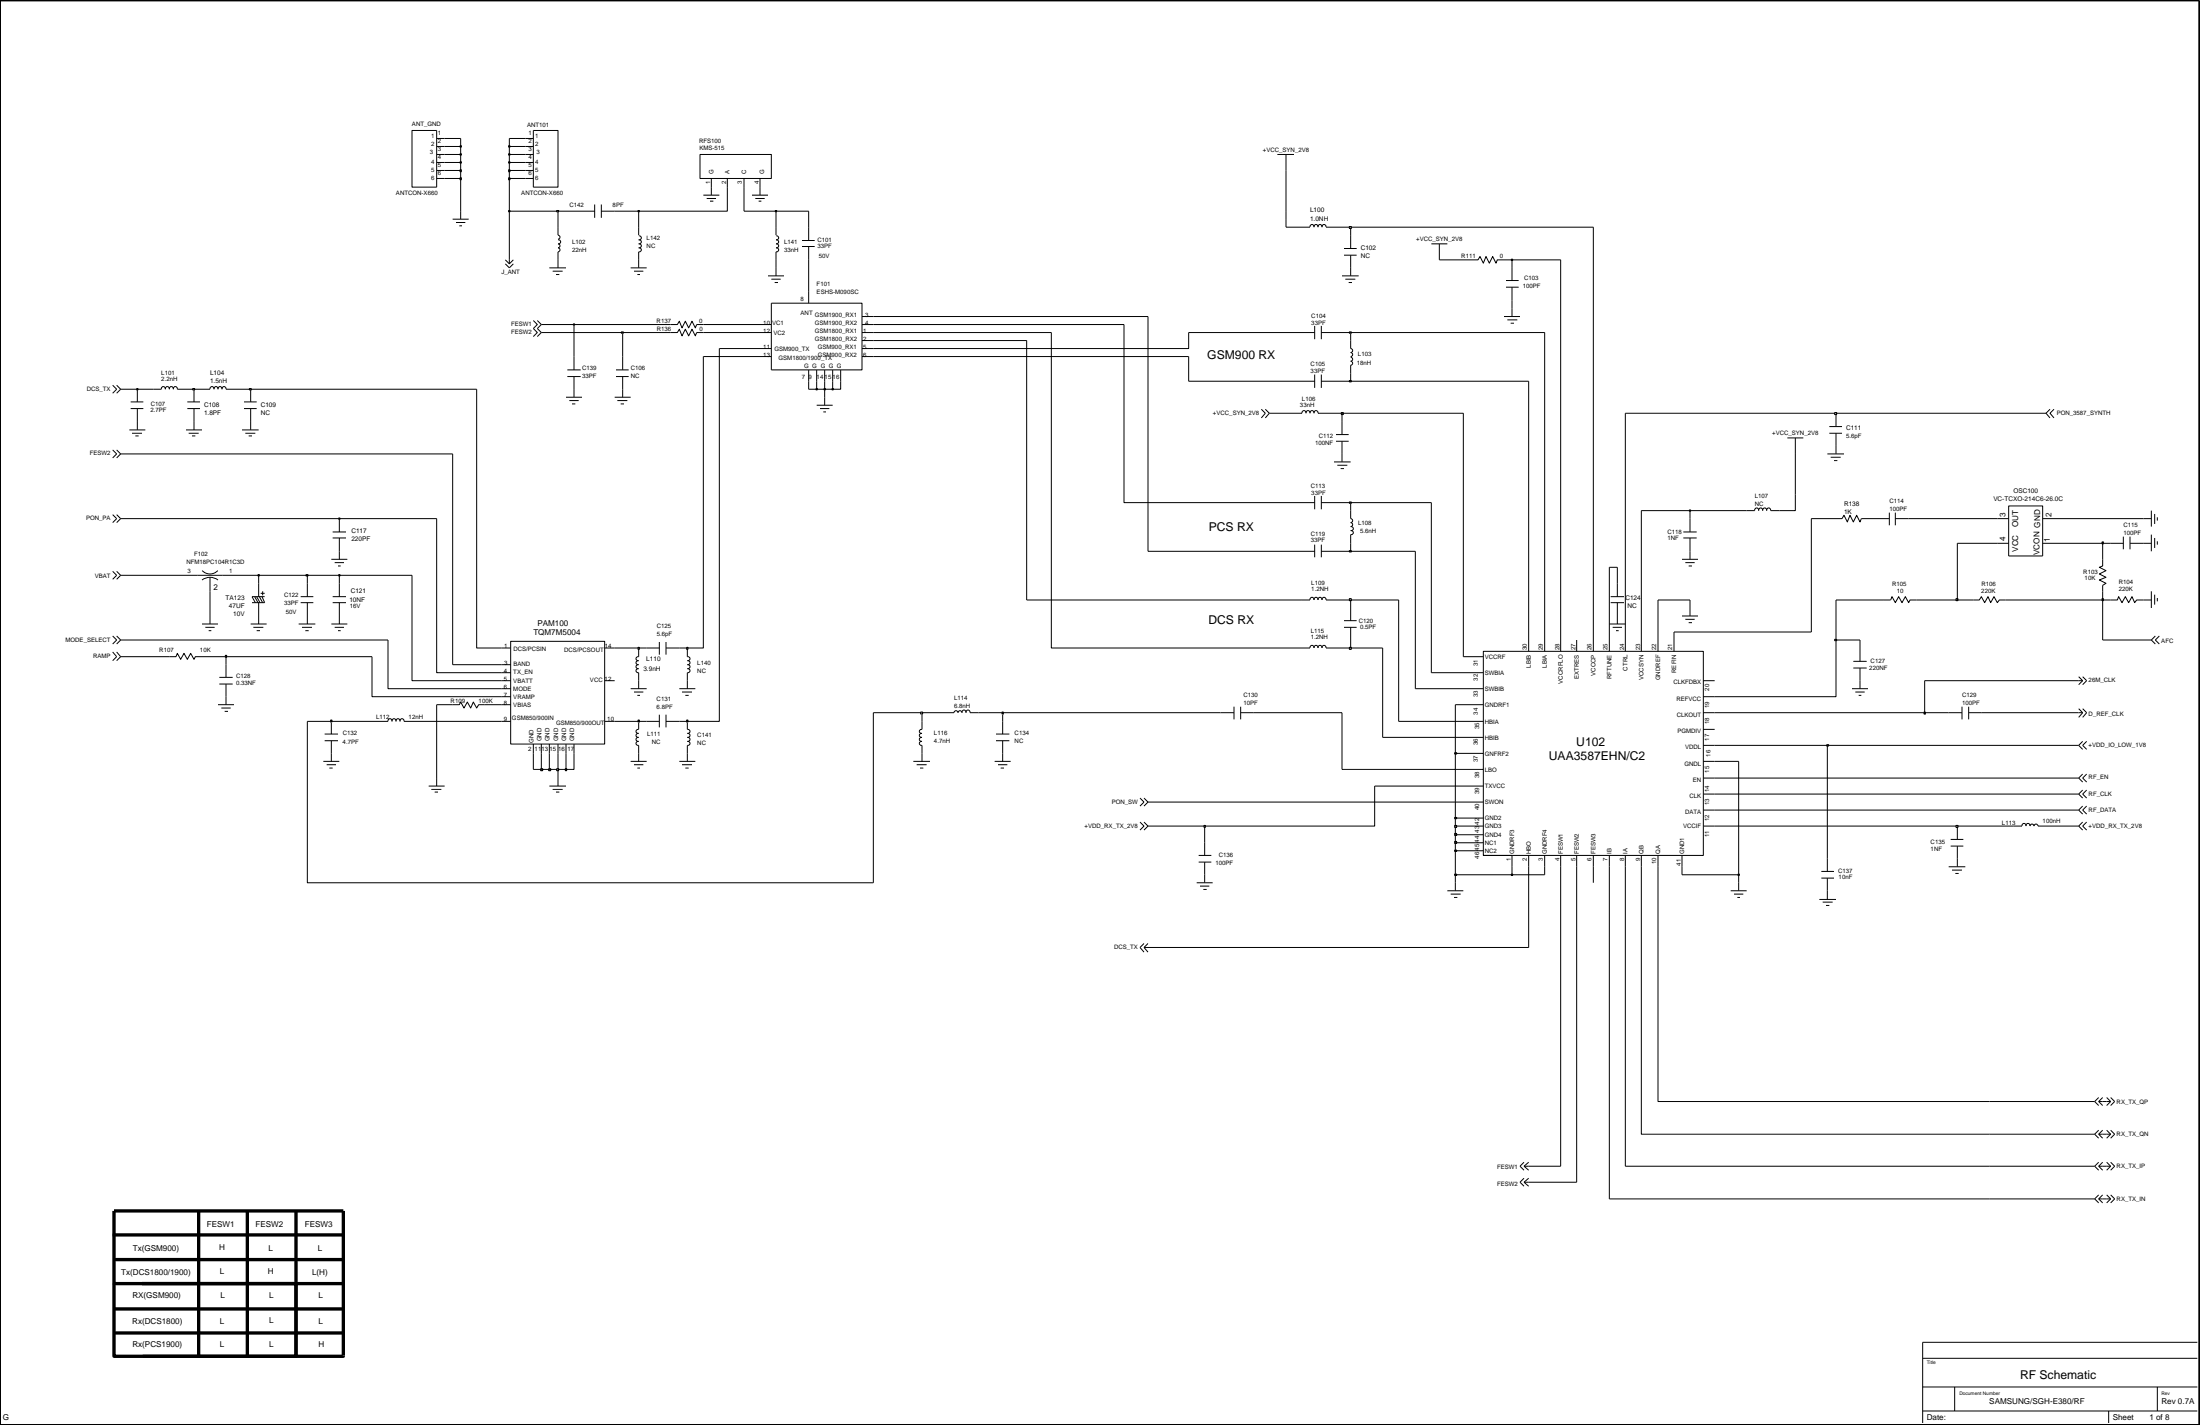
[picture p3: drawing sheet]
<svg xmlns="http://www.w3.org/2000/svg" width="279mm" height="181mm" viewBox="0 0 279 181" stroke-linecap="round" stroke-linejoin="round" font-family="sans-serif">
<g fill="none" stroke="#000" stroke-width=".13">
<path d="M52.3 16.6h3.2v7.2h-3.2zM55.5 19.6h1M55.5 17.6h1M55.5 18.6h1M66.7 19.6h1M66.7 17.6h1M66.7 18.6h1M67.7 16.6h3.2v7.2h-3.2zM88.9 19.6h9.1v3.1h-9.1zM162.2 19.6h2.1M163.3 19.6v2M55.5 20.6h1"/>
<path d="M55.5 21.6h1M55.5 22.7h1M57.5 27.8h2M57.9 28.2h1.2M58.3 28.7h.4M58.5 26.8v1M64.2 33l.5 .5 .5-.5M64.2 33.5l.5 .5 .5-.5M64.7 33v.5M66.7 20.6h1M66.7 21.6h1M66.7 22.7h1"/>
<path d="M69.8 34h2.1M70.2 34.4h1.3M70.6 34.9h.4M70.9 28.8v1.1h.1l.1 .2-.1 .2-.1 .1M70.9 30.5h.2l.1 .2-.1 .2-.2 .1h.1l.1 .2-.1 .2-.1 .1h.1l.1 .2-.1 .2-.1 .1v2M73.9 26.8h1.6M75.5 26v1.7M76.4 26.8h1.7M76.4 26v1.7M80.1 34h2M80.5 34.4h1.2M80.9 34.9h.4"/>
<path d="M81.1 28.8v1.1M81.1 29.9l.3 .1v.2v.2h-.3l.3 .1v.2v.2h-.3l.3 .1v.2v.2l-.3 .1h.3v.2v.2l-.3 .1v2M89.3 24.8h2.1M89.7 25.2h1.2M90.2 25.5h.4M90.3 22.7v2.1M92.4 22.7v1.1M94.5 22.7v1.1M95.5 24.8h2M95.9 25.2h1.2M96.4 25.5h.3M96.5 22.7v2.1"/>
<path d="M97.5 35h2.1M98 38.5h11.5v8.5h-11.5zM98 35.4h1.1M98.4 35.9h.4M98.6 28.8v1.1M98.6 34v1M98.6 29.9l.2 .1 .1 .2-.1 .2h-.2l.2 .1 .1 .2-.1 .2h-.2l.2 .1 .1 .2-.1 .2-.2 .1h.2l.1 .2-.1 .2-.2 .1v1M101.9 30.5h1.6M101.9 31.3h1.6M102.7 28.8v1.7M102.7 31.3v1.7M102.7 37.1v1.4"/>
<path d="M165.4 28.8h1v-.2l.2-.1 .2 .1 .1 .2 .1-.2 .1-.1 .2 .1 .1 .2 .1-.2 .1-.1 .2 .1 .1 .2 .1-.2 .1-.1 .2 .1 .1 .2h1M170.4 35h2.2M170.7 31.5h1.6M170.7 32.4h1.6M170.9 35.4h1.2M171.3 35.9h.4M171.5 29.9v1.6M171.5 32.4v2.6M181.8 31h2M182.8 31v2M186.9 33h.8l.3-.4 .4 .8 .3-.8 .4 .8 .5-.8 .4 .8 .2-.4h.8M191.3 36.5h1.6"/>
<path d="M191.3 35.6h1.6M192 34v1.6M192 36.5v1.7M192 39.2v1M14.3 48.9l.5 .5-.5 .5M14.3 57.1l.5 .5-.5 .5M14.8 48.9l.5 .5-.5 .5M14.8 57.1l.5 .5-.5 .5M16.4 54.6h2.1M16.6 51.9h1.6M16.6 51h1.6M16.8 55h1.2"/>
<path d="M17.2 55.3h.4M17.4 49.4v1.6M17.4 51.9v2.7M19.5 49.4h1M20.5 49.4l.1-.3h.1h.2l.1 .3M21 49.4l.1-.3h.2h.1l.1 .3M21.5 49.4l.1-.3h.2h.1l.1 .3M22 49.4l.1-.3h.2h.1l.1 .3h1.1M23.6 54.6h2.1M23.8 51.9h1.6M23.8 51h1.6M24 55h1.2"/>
<path d="M24.4 55.3h.4M24.6 49.4v1.6M24.6 51.9v2.7M25.7 49.4h1v-.3h.2h.2l.1 .3 .1-.3h.1h.2l.1 .3 .1-.3h.1h.2l.1 .3 .1-.3h.1h.2l.1 .3h1M30.7 54.6h2.2M31 51.9h1.6M31 51h1.6M31.2 55h1.2M31.6 55.3h.4M31.8 49.4v1.6M31.8 51.9v2.7M67.7 40.7l.5 .5-.5 .5 .5 .5-.5 .5"/>
<path d="M68.2 40.7l.5 .5-.5 .5 .5 .5-.5 .5M71.9 50.4h2M72.1 47.8h1.6M72.1 47h1.6M72.3 50.9h1.2M72.6 51.3h.5M72.9 45.3v1.7M72.9 47.8v2.6M78.1 50.4h2M78.2 47.8h1.6M78.2 47h1.6M78.4 50.9h1.3"/>
<path d="M78.8 51.3h.4M79.1 45.3v1.7M79.1 47.8v2.6M85.2 41.2h.8l.3-.4 .3 .8 .4-.8 .5 .8 .4-.8 .4 .8 .2-.4h.8M85.2 42.2h.8l.3-.4 .3 .8 .4-.8 .5 .8 .4-.8 .4 .8 .2-.4h.8M96.5 41.2h1.5M96.5 42.2h1.5M96.5 45.3h1.5M96.5 44.2h1.5M102.7 47v1.4M103.7 51.4h2M103.7 47v1.4"/>
<path d="M104.1 51.9h1.2M104.6 52.3h.3M104.7 47v1.4M104.7 50.4v1M105.7 47v1.4M106.8 47v1.4M109.5 41.2h1.4M109.5 42.2h1.4M109.5 45.3h1.4M109.5 44.2h1.4M109.5 43.2h1.4M109.5 40.2h1.4"/>
<path d="M160.2 52l.5 .5-.5 .6M160.7 52l.5 .5-.5 .6M164.3 52.5h1.1v-.3l.2-.1 .2 .1v.3l.1-.3 .2-.1 .2 .1 .1 .3v-.3l.2-.1 .2 .1 .1 .3 .1-.3 .1-.1 .2 .1 .1 .3h1M165.4 42.2h1.6M165.4 48.4h1.6M167 41.4v1.7M167 47.6v1.6M167.8 41.4v1.7M167.8 47.6v1.6M167.8 42.2h1.6M167.8 48.4h1.6M169.4 58.6h2.1"/>
<path d="M169.7 56h1.6M169.7 55.2h1.6M169.8 59.1h1.3M170.3 59.5h.4M170.4 53.6v1.6M170.4 56v2.6M171.5 43.2v1l.2 .1 .1 .2-.1 .2-.2 .1h.2l.1 .2-.1 .2-.2 .1M171.5 45.3l.2 .1 .1 .2-.1 .2-.2 .1h.2l.1 .2-.1 .2-.2 .1v1M191 40.2h2M191.4 40.6h1.3M191.9 41h.4M227 55.6h2"/>
<path d="M228 55.6v2M232.1 57.6h2.1M232.3 55h1.6M232.3 54.2h1.6M232.5 58h1.3M232.9 58.5h.4M233.2 52.5v1.7M233.2 55v2.6M260.3 52l-.5 .5 .5 .6M260.9 52l-.6 .5 .6 .6M14.3 65.3l.5 .5-.5 .5M14.3 72.5l.5 .5-.5 .5"/>
<path d="M14.8 65.3l.5 .5-.5 .5M14.8 72.5l.5 .5-.5 .5M23.6 73h6.1M25.7 73.6a1.69 1.69 0 0 1 2 0M25.7 79.2h2M25.7 72.4a1.35 1.35 0 0 0 2 0M26.1 79.6h1.2M26.7 73.3v1.8M26.7 78.2v1M31.8 79.2h2.1M32.2 79.6h1.2M32.3 75.7l.5 .8"/>
<path d="M32.6 75.7l.4 .8M32.9 74.1v1.6M32.9 76.5v2.7M32.9 75.7l.5 .8M33.1 75.3h.5M33.3 75.7l.3 .8h-1.6M33.4 75.1v.5M33.6 75.7h-1.6l.4 .8M37.9 79.2h2.1M38.2 76.5h1.6M38.2 75.7h1.6M38.4 79.6h1.2"/>
<path d="M39 74.1v1.6M39 76.5v2.7M42.1 79.2h2M42.1 71h2M42.2 68.3h1.7M42.2 67.5h1.7M42.2 76.5h1.7M42.2 75.7h1.7M42.5 79.6h1.2M42.5 71.4h1.2M42.9 71.8h.4M43.1 65.8v1.7"/>
<path d="M43.1 68.3v2.7M43.1 74.1v1.6M43.1 76.5v2.7M165.4 76.2h1v-.3l.2-.1 .2 .1 .1 .3 .1-.3 .1-.1 .2 .1 .1 .3 .1-.3 .1-.1 .2 .1 .1 .3 .1-.3 .1-.1 .2 .1 .1 .3h1M165.4 70h1.6M165.4 63.8h1.6M167 63v1.7M167 69.1v1.6M167.8 70h1.6M167.8 63v1.7M167.8 69.1v1.6M167.8 63.8h1.6"/>
<path d="M170.7 78.8h1.6M170.7 79.6h1.6M171.5 64.8v1l.2 .1 .1 .2-.1 .2h-.2l.2 .1 .1 .2-.1 .2-.2 .1h.3l.1 .2-.1 .2h-.3M171.5 67.9v1.1M171.5 77.2v1.6M171.5 79.6v1.6M171.5 67.4h.3l.1 .2-.1 .2-.3 .1M204.4 79.2h2M204.6 76.5h1.6M204.6 75.7h1.6M204.8 79.6h1.2M205.4 74.1v1.6"/>
<path d="M205.4 76.5v2.7M213.6 78.2h2M213.6 71h2M213.8 68.3h1.7M213.8 67.5h1.7M214 78.6h1.2M214 71.4h1.2M214.5 79h.4M214.5 71.8h.4M214.6 65.8v1.7M214.6 68.3v2.7M214.6 77.2v1"/>
<path d="M221.8 64.8h1M222.9 64.8v-.2l.2-.1 .2 .1v.2M223.4 64.8v-.2l.2-.1 .2 .1v.2M223.9 64.8v-.2l.2-.1 .2 .1 .1 .2M224.4 64.8v-.2l.2-.1 .2 .1 .1 .2M224.9 64.8h1.1M233.2 65.8h.7l.3-.4 .4 .9 .3-.9 .5 .9 .4-.9 .4 .9 .2-.5h.8M238.3 65.8h1.6M239.3 76.2h.8l.2-.5 .4 .8 .4-.8 .5 .8 .4-.8 .4 .8 .2-.3h.8M239.9 65.1v1.6M240.7 65.8h1.7M240.7 65.1v1.6"/>
<path d="M250.6 76.2h.8l.2-.5 .5 .8 .4-.8 .3 .8 .4-.8 .5 .8 .2-.3h.8M253.7 65.8h1.4M253.7 69h1.4M255.1 64.2h4.3v6.4h-4.3zM259.4 65.8h1.5M259.4 69h1.5M267 71v.8l-.4 .2 .9 .4-.9 .5 .9 .4-.9 .3 .9 .5-.5 .2v.8M268.1 76.2h.8l.2-.5 .4 .8 .4-.8 .4 .8 .5-.8 .3 .8 .3-.3h1.8M268.1 69h1.6M269.7 68.1v1.6M270.5 69h2.7M270.5 68.1v1.6"/>
<path d="M272.2 65.8h1M273.2 64.8v2.1M273.2 67.9v2.1M273.2 75.1v2.1M273.6 65.2v1.3M273.6 68.3v1.3M273.6 75.5v1.3M274 65.7v.4M274 68.7v.4M274 75.9v.4M14.3 82.8l.5 .6-.5 .5M14.3 80.7l.5 .5-.5 .6"/>
<path d="M14.8 82.8l.5 .6-.5 .5M14.8 80.7l.5 .5-.5 .6M21.5 83.4h.9l.1-.5 .4 .8 .5-.8 .4 .8 .4-.8 .4 .8 .2-.3h.9M26.5 80.1h.3M27.7 89.5h2M27.9 86.8h1.6M27.9 86h1.6M28.1 89.9h1.2M28.5 90.3h.5M28.7 84.4v1.6M28.7 86.8v2.7M32.6 80.1h.4"/>
<path d="M38.8 80.1h.4M41.1 96.7h2M41.2 94h1.7M41.2 93.2h1.7M41.5 97.1h1.2M41.8 97.5h.4M42.1 91.6v1.6M42.1 94v2.7M42.9 80.1h.4M48.3 91.6h1l.1-.3 .1-.1 .2 .1 .1 .3 .1-.3 .1-.1 .2 .1 .1 .3 .1-.3 .1-.1 .2 .1 .1 .3 .1-.3 .2-.1 .1 .1 .1 .3h1M54.4 99.8h2.1M55.5 98.8v1"/>
<path d="M57.5 89.5h.8l.2-.4 .4 .8 .5-.8 .4 .8 .3-.8 .4 .8 .3-.4h.8M63.7 87.4h1.2M63.7 91.6h1.2M63.7 88.4h1.2M63.7 84.4h1.2M63.7 86.4h1.2M63.7 82.3h1.2M63.7 85.4h1.2M63.7 89.5h1.2M64.9 81.4h11.9v13.1h-11.9zM67.7 94.5v1.1M68.7 94.5v1.1"/>
<path d="M69.8 94.5v1.1M69.8 99.8h2.1M70.9 94.5v1.1M70.9 98.8v1M71.9 94.5v1.1M72.9 94.5v1.1M76.8 91.6h1.3M76.8 86.4h1.3M76.8 82.3h1.3M80.1 96.7h2M80.1 87.4h2M80.5 97.1h1.2"/>
<path d="M80.5 87.9h1.2M80.9 97.5h.4M80.9 88.3h.4M81.1 84.9l-.3 .1v.1v.2l.3 .1M81.1 83.9h-.3v.2v.2l.3 .1M81.1 84.4l-.3 .1v.1v.2l.3 .1M81.1 83.4h-.3v.2v.2l.3 .1M81.1 94.1l-.3 .1v.2v.2h.3M81.1 93.1l-.3 .1v.2v.1l.3 .1M81.1 93.6l-.3 .1v.2v.1l.3 .1M81.1 92.6l-.3 .1v.1v.2l.3 .1M81.1 82.3v1.1"/>
<path d="M81.1 85.4v2M81.1 91.6v1M81.1 94.6v2.1M82.1 91.6h1.6M82.1 82.3h1.6M83.7 81.5v1.6M83.7 90.7v1.6M84.6 91.6h1.7M84.6 82.3h1.7M84.6 81.5v1.6M84.6 90.7v1.6M86.3 96.7h2"/>
<path d="M86.3 87.4h2M86.6 97.1h1.3M86.6 87.9h1.3M87 97.5h.5M87 88.3h.5M87.3 82.3v1.1M87.3 85.4v2M87.3 91.6v1M87.3 94.6v2.1M87.3 92.6l.3 .1v.1v.2l-.3 .1M87.3 93.6l.3 .1v.2v.1l-.3 .1M87.3 93.1l.3 .1v.2v.1l-.3 .1"/>
<path d="M87.3 94.1l.3 .1v.2v.2h-.3M87.3 83.4h.3v.2v.2l-.3 .1M87.3 84.4l.3 .1v.1v.2l-.3 .1M87.3 83.9h.3v.2v.2l-.3 .1M87.3 84.9l.3 .1v.1v.2l-.3 .1M110.9 90.5v21.6h-71.9v-20.5M116 96.7h2.1M116.4 97.1h1.3M116.8 97.5h.5M117.1 94.1l-.3 .1v.2v.2h.3v2.1M117.1 93.1l-.3 .1v.2v.1l.3 .1M117.1 93.6l-.3 .1v.2v.1l.3 .1"/>
<path d="M117.1 92.6l-.3 .1v.1v.2l.3 .1M117.1 91.6v1M120.1 90.5h1.1v-.2l.2-.1 .2 .1 .1 .2v-.2l.2-.1 .2 .1 .1 .2M122.2 90.5v-.3l.2-.1 .2 .1 .1 .3 .1-.3 .1-.1 .2 .1 .1 .3M123.2 90.5h1.1M126.3 96.7h2.1M126.5 94h1.7M126.5 93.2h1.7M126.7 97.1h1.2M127.1 97.5h.4M127.3 91.6v1.6M127.3 94v2.7"/>
<path d="M155 90.5h1.7M156.7 89.7v1.6M157.6 90.5h1.6M157.6 89.7v1.6M165.4 82.3h1v-.3l.2-.1 .2 .1 .1 .3 .1-.3 .1-.1 .2 .1 .1 .3 .1-.3 .1-.1 .2 .1 .1 .3 .1-.3 .1-.1 .2 .1 .1 .3h1M186.9 87.4h1.5M186.9 91.6h1.5M186.9 85.4h1.5M186.9 89.5h1.5M186.9 99.8h1.5M186.9 95.6h1.5M186.9 93.6h1.5"/>
<path d="M186.9 83.4h1.5M186.9 97.7h1.5M194.1 81.2v1.5M196.2 81.2v1.5M198.2 81.2v1.5M200.2 81.2v1.5M202.4 81.2v1.5M204.4 81.2v1.5M205.2 80.1h.4M206.4 81.2v1.5M208.4 81.2v1.5M210.6 81.2v1.5"/>
<path d="M212.6 81.2v1.5M216.3 96.7h1.5M216.3 90.5h1.5M216.3 88.4h1.5M216.3 86.4h1.5M216.3 94.6h1.5M216.3 92.6h1.5M216.3 98.8h1.5M235.2 87.4h2M235.4 84h1.7M235.4 84.8h1.7M235.6 87.9h1.2"/>
<path d="M236.1 88.3h.3M236.2 82.3v1.7M236.2 84.8v2.6M247.5 90.5h1.7M249.2 89.7v1.6M250 90.5h1.6M250 89.7v1.6M264 90.5h.5M264 86.4h.5M264 90l.5 .5M264 85.9l.5 .5M264.5 94.1l-.5 .5 .5 .5"/>
<path d="M264.5 98.3l-.5 .5 .5 .5M264.5 90l.5 .5-.5 .6M264.5 90.5l-.5 .6M264.5 85.9l.5 .5-.5 .5M264.5 86.4l-.5 .5M265 94.1l-.5 .5 .5 .5M265 98.3l-.5 .5 .5 .5M273.7 80.7l-.5 .5 .5 .6M274.2 80.7l-.5 .5 .5 .6M54.8 100.2h1.2M55.2 100.6h.4M70.2 100.2h1.3"/>
<path d="M70.6 100.6h.4M144.8 104.4l.5 .5-.5 .5M144.8 101.3l.5 .5-.5 .5M145.3 104.4l.5 .5-.5 .5M145.3 119.8l-.5 .5 .5 .6M145.3 101.3l.5 .5-.5 .5M145.8 119.8l-.5 .5M152 112.1h2M152.2 109.4h1.6M152.2 108.6h1.6M152.4 112.5h1.2M152.8 112.9h.4"/>
<path d="M153 107v1.6M153 109.4v2.7M183.8 113.1h2M184.2 113.5h1.3M184.7 113.9h.4M184.8 111.1v2M186.9 104.9h1.5M186.9 101.8h1.5M186.9 103.9h1.5M186.9 106h1.5M186.9 107h1.5M186.9 108h1.5"/>
<path d="M188.4 108.6h27.9v-25.9h-27.9v25.9h3.6v1.4M194.1 108.6v11.7h-48.8M196.2 108.6v1.4M198.2 108.6v39.4h-4.7M200.2 108.6v41.5h-6.7M202.4 108.6v3.5M204.4 108.6v43.6h61.6M206.4 108.6v39.4h59.6M208.4 108.6v35.4h57.6M210.6 108.6v31.2h55.4M213.6 108.6v1.4M216.3 104.9h1.5"/>
<path d="M216.3 102.8h1.5M216.3 100.8h1.5M219.8 113.1h2M220.2 113.5h1.2M220.6 113.9h.4M220.8 111.1v2M231.1 114.2h2.1M231.3 111.5h1.6M231.3 110.6h1.6M231.5 114.5h1.2M231.9 114.9h.4M232.1 109v1.6"/>
<path d="M232.1 111.5v2.7M247.5 110h2.1M247.7 107.4h1.6M247.7 106.6h1.6M247.9 110.5h1.3M248.3 110.9h.5M248.6 104.9v1.7M248.6 107.4v2.6M255.7 104.9h1.1l.1-.3 .1-.1 .2 .1 .1 .3 .1-.3 .2-.1 .1 .1 .1 .3 .1-.2 .2-.1 .1 .1 .1 .2 .1-.2 .2-.1 .2 .1v.2h1M264.5 102.3l-.5 .5 .5 .5M264.5 100.3l-.5 .5 .5 .5M264.5 104.4l-.5 .5 .5 .5"/>
<path d="M265 102.3l-.5 .5 .5 .5M265 100.3l-.5 .5 .5 .5M265 104.4l-.5 .5 .5 .5M145.3 120.3l.5 .6M266 139.8l.5 .5M266.5 139.8h1.6M266.5 139.8l.5 .5M266.5 139.3l-.5 .5M267 139.3l-.5 .5M267.5 139.3l.6 .5M268.1 139.3l.5 .5-.5 .5M268.1 139.8l-.6 .5"/>
<path d="M193.5 147.5l-.5 .5 .5 .6M193.5 148l.6 .6M193.5 149.6l-.5 .5 .5 .5M193.5 150.1l.6 .5M194.1 147.5l-.6 .5M194.1 149.6l-.6 .5M266 148l.5 .6M266 144l.5 .5M266 152.2l.5 .5M266.5 148h1.6M266.5 148l.5 .6M266.5 147.5l-.5 .5"/>
<path d="M266.5 144h1.6M266.5 144l.5 .5M266.5 143.5l-.5 .5M266.5 152.2h1.6M266.5 152.2l.5 .5M266.5 151.7l-.5 .5M267 147.5l-.5 .5M267 143.5l-.5 .5M267 151.7l-.5 .5M267.5 147.5l.6 .5M267.5 143.5l.6 .5M267.5 151.7l.6 .5"/>
<path d="M268.1 147.5l.5 .5-.5 .6M268.1 148l-.6 .6M268.1 143.5l.5 .5-.5 .5M268.1 144l-.6 .5M268.1 151.7l.5 .5-.5 .5M268.1 152.2l-.6 .5"/>
</g>
<path d="M184.7 111h.3v.1h-.3z" fill-rule="evenodd" fill="#c3c3c3"/>
<path d="M184.7 111h.3v.1h-.3zM184.8 108v3.1h7.2" fill="none" stroke="#000" stroke-width=".13"/>
<path d="M191.9 111h.2v.1h-.2z" fill-rule="evenodd" fill="#c3c3c3"/>
<path d="M191.9 111h.2v.1h-.2zM192 110v1.1h4.2v-1.1M213.6 110v1.1h7.2" fill="none" stroke="#000" stroke-width=".13"/>
<path d="M220.7 111h.2v.1h-.2z" fill-rule="evenodd" fill="#c3c3c3"/>
<path d="M220.8 96.7v14.4M232.1 94.6v14.4M220.7 111h.2v.1h-.2z" fill="none" stroke="#000" stroke-width=".13"/>
<path d="M184.7 107.9h.3v.2h-.3z" fill="#c3c3c3"/>
<path d="M153 104.9v2.1M184.7 107.9h.3v.2h-.3zM184.8 107v1h2.1" fill="none" stroke="#000" stroke-width=".13"/>
<path d="M184.7 106.8h.3v.3h-.3z" fill-rule="evenodd" fill="#c3c3c3"/>
<path d="M184.7 106.8h.3v.3h-.3zM184.8 106v1h2.1" fill="none" stroke="#000" stroke-width=".13"/>
<path d="M184.7 105.8h.3v.3h-.3z" fill-rule="evenodd" fill="#c3c3c3"/>
<path d="M145.8 104.9h7.2M184.7 105.8h.3v.3h-.3zM184.8 104.9v1.1h2.1" fill="none" stroke="#000" stroke-width=".13"/>
<path d="M152.9 104.8h.2v.2h-.2z" fill="#c3c3c3"/>
<path d="M174.6 99.8v5.1h-21.6M152.9 104.8h.2v.2h-.2z" fill="none" stroke="#000" stroke-width=".13"/>
<path d="M184.7 104.8h.3v.2h-.3z" fill-rule="evenodd" fill="#c3c3c3"/>
<path d="M184.7 104.8h.3v.2h-.3zM184.8 103.9v1h2.1M217.8 104.9h30.8" fill="none" stroke="#000" stroke-width=".13"/>
<path d="M248.4 104.8h.3v.2h-.3z" fill="#c3c3c3"/>
<path d="M248.4 104.8h.3v.2h-.3zM248.6 104.9h7.1M259.8 104.9h4.2" fill="none" stroke="#000" stroke-width=".13"/>
<path d="M184.7 103.8h.3v.1h-.3z" fill-rule="evenodd" fill="#c3c3c3"/>
<path d="M55.5 89.5v9.3M67.7 95.6v2.1h1M70.9 97.7v1.1M174.6 99.8h12.3M184.8 95.6v8.3h2.1M217.8 98.8h46.2M145.8 101.8h41.1M184.7 103.8h.3v.1h-.3zM217.8 102.8h46.2M217.8 100.8h46.2" fill="none" stroke="#000" stroke-width=".13"/>
<path d="M68.7 97.6h.2v.2h-.2z" fill-rule="evenodd" fill="#c3c3c3"/>
<path d="M68.7 97.6h.2v.2h-.2zM68.7 95.6v2.1h1.1" fill="none" stroke="#000" stroke-width=".13"/>
<path d="M69.7 97.6h.2v.2h-.2z" fill-rule="evenodd" fill="#c3c3c3"/>
<path d="M69.7 97.6h.2v.2h-.2zM69.8 95.6v2.1h1.1" fill="none" stroke="#000" stroke-width=".13"/>
<path d="M70.7 97.6h.3v.2h-.3z" fill-rule="evenodd" fill="#c3c3c3"/>
<path d="M70.7 97.6h.3v.2h-.3zM70.9 95.6v2.1h1" fill="none" stroke="#000" stroke-width=".13"/>
<path d="M71.8 97.6h.2v.2h-.2z" fill-rule="evenodd" fill="#c3c3c3"/>
<path d="M71.8 97.6h.2v.2h-.2zM71.9 95.6v2.1h1v-2.1M170.4 90.5v7.2h16.5M217.8 96.7h3" fill="none" stroke="#000" stroke-width=".13"/>
<path d="M184.7 95.6h.3v.1h-.3z" fill-rule="evenodd" fill="#c3c3c3"/>
<path d="M184.7 95.6h.3v.1h-.3zM184.8 89.5v6.1h2.1M217.8 94.6h14.3" fill="none" stroke="#000" stroke-width=".13"/>
<path d="M232 94.5h.2v.2h-.2z" fill-rule="evenodd" fill="#c3c3c3"/>
<path d="M39 91.6h3.1M175.6 82.3v11.3h11.3M232 94.5h.2v.2h-.2zM232.1 94.6h31.9" fill="none" stroke="#000" stroke-width=".13"/>
<path d="M42 91.4h.2v.3h-.2z" fill="#c3c3c3"/>
<path d="M42 91.4h.2v.3h-.2zM42.1 91.6h6.2M52.3 91.6h11.4M78.1 91.6h3" fill="none" stroke="#000" stroke-width=".13"/>
<path d="M81 91.4h.2v.3h-.2z" fill="#c3c3c3"/>
<path d="M81 91.4h.2v.3h-.2zM81.1 91.6h1M86.3 91.6h1" fill="none" stroke="#000" stroke-width=".13"/>
<path d="M87.2 91.4h.2v.3h-.2z" fill="#c3c3c3"/>
<path d="M91.4 44.2v47.4h-4.1M177.6 76.2v15.4h9.3M87.2 91.4h.2v.3h-.2zM110.9 90.5h6.2v1.1M127.3 90.5v1.1" fill="none" stroke="#000" stroke-width=".13"/>
<path d="M116.9 90.4h.3v.2h-.3z" fill="#c3c3c3"/>
<path d="M116.9 90.4h.3v.2h-.3zM117.1 90.5h3M124.3 90.5h3" fill="none" stroke="#000" stroke-width=".13"/>
<path d="M127.3 90.4h.1v.2h-.1z" fill="#c3c3c3"/>
<path d="M127.3 90.4h.1v.2h-.1zM127.3 90.5h27.7M159.2 90.5h11.2M217.8 90.5h26.6" fill="none" stroke="#000" stroke-width=".13"/>
<path d="M244.3 90.4h.2v.2h-.2z" fill="#c3c3c3"/>
<g fill="none" stroke="#000" stroke-width=".13">
<path d="M57.5 57.6v26.8h6.2M52.3 73v13.4h11.4M55.5 65.8v19.6h8.2M179.7 70v17.4h7.2M181.8 63.8v21.6h5.1M15.3 83.4h6.2M25.7 83.4h3v1M47.2 83.4v5h16.5M49.3 81.2v6.2h14.4M55.5 89.5h2M61.6 89.5h2.1M184.8 89.5h2.1"/>
<path d="M233.2 81.2v7.2h-15.4M244.3 90.4h.2v.2h-.2zM251.6 90.5h12.4M264 86.4h-19.6v4.1h3.1"/>
</g>
<path d="M28.6 83.2h.2v.2h-.2z" fill="#c3c3c3"/>
<path d="M60.5 49.4v32.9h3.2M185.8 52.5v30.9h1.1M28.6 83.2h.2v.2h-.2zM28.7 83.4h18.5M78.1 82.3h3" fill="none" stroke="#000" stroke-width=".13"/>
<path d="M81 82.2h.2v.2h-.2z" fill-rule="evenodd" fill="#c3c3c3"/>
<path d="M81 82.2h.2v.2h-.2zM81.1 82.3h1M86.3 82.3h1" fill="none" stroke="#000" stroke-width=".13"/>
<path d="M87.2 82.2h.2v.2h-.2z" fill-rule="evenodd" fill="#c3c3c3"/>
<path d="M89.3 45.3v37h-2M133.5 42.2v40.1h31.9M87.2 82.2h.2v.2h-.2zM169.4 82.3h2.1" fill="none" stroke="#000" stroke-width=".13"/>
<path d="M171.4 82.2h.2v.2h-.2z" fill="#c3c3c3"/>
<g fill="none" stroke="#000" stroke-width=".13">
<path d="M198.2 33v48.2M202.4 28.8v52.4M194.1 48.4v32.8M196.2 42.2v39M206.4 52.5v28.7M204.4 72v9.2M208.4 64.8v16.4M210.6 76.2v5M15.3 81.2h34M171.4 82.2h.2v.2h-.2zM171.5 81.2v1.1h4.1M212.6 80.2v1"/>
<path d="M236.2 81.2v1.1"/>
</g>
<path d="M233 81.2h.3v.1h-.3z" fill="#c3c3c3"/>
<path d="M130.4 43.2v33h35M26.7 75.1v3.1M169.4 76.2h2.1v1M214.6 76.2v1M230 65.8v14.4h-17.4M233.2 76.2v5h3M267 76.2v5h6.2M233 81.2h.3v.1h-.3z" fill="none" stroke="#000" stroke-width=".13"/>
<path d="M171.4 76h.2v.3h-.2z" fill="#c3c3c3"/>
<path d="M171.4 76h.2v.3h-.2zM171.5 76.2h6.1M210.6 76.2h4M233.2 76.2h6.1M243.4 76.2h5.2" fill="none" stroke="#000" stroke-width=".13"/>
<path d="M248.4 76h.3v.3h-.3z" fill="#c3c3c3"/>
<path d="M248.4 76h.3v.3h-.3zM248.6 69v7.2h2M254.7 76.2h12.3" fill="none" stroke="#000" stroke-width=".13"/>
<path d="M267 76h.1v.3h-.1z" fill="#c3c3c3"/>
<path d="M15.3 73h8.3M29.7 73h3.2v1.1M39 73v1.1M43.1 73v1.1M205.4 72v2.1M267 76h.1v.3h-.1zM267 75.1v1.1h1.1" fill="none" stroke="#000" stroke-width=".13"/>
<path d="M32.8 73h.1v.1h-.1z" fill-rule="evenodd" fill="#c3c3c3"/>
<path d="M32.8 73h.1v.1h-.1zM32.9 73h6.1" fill="none" stroke="#000" stroke-width=".13"/>
<path d="M38.9 73h.2v.1h-.2z" fill-rule="evenodd" fill="#c3c3c3"/>
<path d="M38.9 73h.2v.1h-.2zM39 73h4.1" fill="none" stroke="#000" stroke-width=".13"/>
<path d="M43 73h.2v.1h-.2z" fill-rule="evenodd" fill="#c3c3c3"/>
<path d="M145.8 40.2v29.8h19.6M43 73h.2v.1h-.2zM43.1 73h9.2M169.4 70h2.1M204.4 72h1M267 69v2" fill="none" stroke="#000" stroke-width=".13"/>
<path d="M171.4 69.9h.2v.2h-.2z" fill="#c3c3c3"/>
<path d="M171.4 69.9h.2v.2h-.2zM171.5 69v1h8.2M248.6 69h5.1M260.9 69h6.1" fill="none" stroke="#000" stroke-width=".13"/>
<path d="M267 68.8h.1v.3h-.1z" fill="#c3c3c3"/>
<path d="M15.3 65.8h27.8M267 68.8h.1v.3h-.1zM267 69h1.1" fill="none" stroke="#000" stroke-width=".13"/>
<path d="M43 65.8h.2v.1h-.2z" fill-rule="evenodd" fill="#c3c3c3"/>
<path d="M43 65.8h.2v.1h-.2zM43.1 65.8h12.4M171.5 63.8v1M208.4 64.8h6.2v1M230 65.8h3.2M237.2 65.8h1.1M242.4 65.8h11.3M260.9 65.8h11.3" fill="none" stroke="#000" stroke-width=".13"/>
<path d="M214.5 64.7h.2v.2h-.2z" fill="#c3c3c3"/>
<path d="M142.7 41.2v22.6h22.7M169.4 63.8h2.1M214.5 64.7h.2v.2h-.2zM214.6 64.8h7.2M228 62.8v2h-2" fill="none" stroke="#000" stroke-width=".13"/>
<path d="M171.4 63.7h.2v.2h-.2z" fill="#c3c3c3"/>
<path d="M15.3 57.6h42.2M161.2 52.5h3.1M168.4 52.5h2v1.1M228 57.6v5.2M171.4 63.7h.2v.2h-.2zM171.5 63.8h10.3" fill="none" stroke="#000" stroke-width=".13"/>
<path d="M170.3 52.4h.3v.2h-.3z" fill-rule="evenodd" fill="#c3c3c3"/>
<path d="M170.3 52.4h.3v.2h-.3zM170.4 52.5h15.4M206.4 52.5h26.8" fill="none" stroke="#000" stroke-width=".13"/>
<path d="M233 52.4h.3v.2h-.3z" fill-rule="evenodd" fill="#c3c3c3"/>
<path d="M15.3 49.4h2.1M104.7 49.4v1M233 52.4h.3v.2h-.3zM233.2 52.5h26.6" fill="none" stroke="#000" stroke-width=".13"/>
<path d="M17.4 49.3h.1v.2h-.1z" fill="#c3c3c3"/>
<path d="M17.4 49.3h.1v.2h-.1zM17.4 49.4h2.1M23.6 49.4h1" fill="none" stroke="#000" stroke-width=".13"/>
<path d="M24.5 49.3h.2v.2h-.2z" fill="#c3c3c3"/>
<path d="M24.5 49.3h.2v.2h-.2zM24.6 49.4h1.1M29.7 49.4h2.1" fill="none" stroke="#000" stroke-width=".13"/>
<path d="M31.7 49.3h.2v.2h-.2z" fill="#c3c3c3"/>
<path d="M31.7 49.3h.2v.2h-.2zM31.8 49.4h28.7M102.7 48.4v1h1" fill="none" stroke="#000" stroke-width=".13"/>
<path d="M103.6 49.3h.2v.2h-.2z" fill="#c3c3c3"/>
<path d="M103.6 49.3h.2v.2h-.2zM103.7 48.4v1h1" fill="none" stroke="#000" stroke-width=".13"/>
<path d="M104.6 49.3h.2v.2h-.2z" fill="#c3c3c3"/>
<path d="M104.6 49.3h.2v.2h-.2zM104.7 48.4v1h1" fill="none" stroke="#000" stroke-width=".13"/>
<path d="M105.7 49.3h.1v.2h-.1z" fill="#c3c3c3"/>
<path d="M105.7 49.3h.1v.2h-.1zM105.7 48.4v1h1.1v-1M151 45.3v3.1h14.4M169.4 48.4h2.1" fill="none" stroke="#000" stroke-width=".13"/>
<path d="M171.4 48.3h.2v.2h-.2z" fill="#c3c3c3"/>
<path d="M68.7 42.2h10.4v3.1M72.9 41.2v4.1M89.3 45.3h7.2M91.4 44.2h5.1M110.9 45.3h40.1M110.9 43.2h19.5M151 42.2v2h-40.1M171.4 48.3h.2v.2h-.2zM171.5 47.4v1h22.6M171.5 42.2v1" fill="none" stroke="#000" stroke-width=".13"/>
<path d="M78.9 42.1h.3v.2h-.3z" fill="#c3c3c3"/>
<path d="M78.9 42.1h.3v.2h-.3zM79.1 42.2h6.1M89.3 42.2h7.2M110.9 42.2h22.6M151 42.2h14.4M169.4 42.2h2.1" fill="none" stroke="#000" stroke-width=".13"/>
<path d="M171.4 42.1h.2v.2h-.2z" fill="#c3c3c3"/>
<path d="M68.7 41.2h4.2M171.4 42.1h.2v.2h-.2zM171.5 42.2h24.7" fill="none" stroke="#000" stroke-width=".13"/>
<path d="M72.8 41.1h.2v.2h-.2z" fill="#c3c3c3"/>
<path d="M64.7 26.8v6.2M98.6 33v1M102.7 33v4.1M182.8 33h4.1M191 33h1v1M192 38.2v1M72.8 41.1h.2v.2h-.2zM72.9 41.2h12.3M89.3 41.2h7.2M110.9 41.2h31.8M110.9 40.2h34.9" fill="none" stroke="#000" stroke-width=".13"/>
<path d="M191.9 32.9h.2v.2h-.2z" fill-rule="evenodd" fill="#c3c3c3"/>
<path d="M70.9 26.8v2M81.1 26.8v2M98.6 26.8v2M102.7 26.8v2M163.3 27.8v1h2.1M169.4 28.8h2.1v1.1M191.9 32.9h.2v.2h-.2zM192 33h6.2" fill="none" stroke="#000" stroke-width=".13"/>
<path d="M171.4 28.8h.2v.2h-.2z" fill="#c3c3c3"/>
<path d="M58.5 22.7v4.1M163.3 26.8v1M171.4 28.8h.2v.2h-.2zM171.5 28.8h30.9" fill="none" stroke="#000" stroke-width=".13"/>
<path d="M64.6 26.7h.2v.2h-.2z" fill-rule="evenodd" fill="#c3c3c3"/>
<path d="M64.6 26.7h.2v.2h-.2zM64.7 22.7v4.1h6.2" fill="none" stroke="#000" stroke-width=".13"/>
<path d="M70.7 26.7h.3v.2h-.3z" fill-rule="evenodd" fill="#c3c3c3"/>
<path d="M70.7 26.7h.3v.2h-.3zM70.9 26.8h3M78.1 26.8h3" fill="none" stroke="#000" stroke-width=".13"/>
<path d="M81 26.7h.2v.2h-.2z" fill-rule="evenodd" fill="#c3c3c3"/>
<path d="M81 26.7h.2v.2h-.2zM92.4 23.8v3h-11.3M94.5 23.8v3h4.1" fill="none" stroke="#000" stroke-width=".13"/>
<path d="M98.5 26.7h.1v.2h-.1z" fill-rule="evenodd" fill="#c3c3c3"/>
<path d="M56.5 22.7h2M98.5 26.7h.1v.2h-.1zM98.6 26.8h4.1M163.3 21.6v5.2" fill="none" stroke="#000" stroke-width=".13"/>
<path d="M58.4 22.6h.2v.2h-.2z" fill="#c3c3c3"/>
<path d="M58.4 22.6h.2v.2h-.2zM58.5 21.6v1.1" fill="none" stroke="#000" stroke-width=".13"/>
<path d="M64.6 22.6h.2v.2h-.2z" fill="#c3c3c3"/>
<path d="M56.5 21.6h2M64.6 22.6h.2v.2h-.2zM64.7 21.6v1.1h2" fill="none" stroke="#000" stroke-width=".13"/>
<path d="M58.4 21.6h.2v.2h-.2z" fill-rule="evenodd" fill="#c3c3c3"/>
<path d="M58.4 21.6h.2v.2h-.2zM58.5 20.6v1" fill="none" stroke="#000" stroke-width=".13"/>
<path d="M64.6 21.6h.2v.2h-.2z" fill-rule="evenodd" fill="#c3c3c3"/>
<path d="M56.5 20.6h2M64.6 21.6h.2v.2h-.2zM64.7 20.6v1h2" fill="none" stroke="#000" stroke-width=".13"/>
<path d="M58.4 20.5h.2v.2h-.2z" fill="#c3c3c3"/>
<path d="M58.5 19.6v1M58.4 20.5h.2v.2h-.2z" fill="none" stroke="#000" stroke-width=".13"/>
<path d="M64.6 20.5h.2v.2h-.2z" fill="#c3c3c3"/>
<path d="M56.5 19.6h2M64.7 19.6v1h2M64.6 20.5h.2v.2h-.2z" fill="none" stroke="#000" stroke-width=".13"/>
<path d="M58.4 19.5h.2v.2h-.2z" fill-rule="evenodd" fill="#c3c3c3"/>
<path d="M58.4 19.5h.2v.2h-.2zM58.5 18.6v1" fill="none" stroke="#000" stroke-width=".13"/>
<path d="M64.6 19.5h.2v.2h-.2z" fill-rule="evenodd" fill="#c3c3c3"/>
<path d="M56.5 18.6h2M64.6 19.5h.2v.2h-.2zM64.7 18.6v1h2" fill="none" stroke="#000" stroke-width=".13"/>
<path d="M58.4 18.5h.2v.2h-.2z" fill-rule="evenodd" fill="#c3c3c3"/>
<path d="M58.4 18.5h.2v.2h-.2zM58.5 17.6v1" fill="none" stroke="#000" stroke-width=".13"/>
<path d="M64.6 18.5h.2v.2h-.2z" fill-rule="evenodd" fill="#c3c3c3"/>
<path d="M56.5 17.6h2M64.6 18.5h.2v.2h-.2zM66.7 17.6h-2v1h2M244.2 179.1h34.9M244.2 176.1h34.9M244.2 172.4h34.9M248.2 176.1v3M267.8 179.1v1.5M274 176.1v3M279.1 170.4h-34.9v10.2" fill="none" stroke="#000" stroke-width=".13"/>
<path d="M14.3 156.8h29.3M14.5 159.9h29.1M25.2 153.8v18.5M31.4 153.7v18.5M37.6 153.7v18.5h6v-18.5h-29.1v9.3h3.5M14.5 163v9.2h23.1v-9.2h-19.6M14.5 166.2h29.1M14.5 169.2h29.1M18 163h25.6M18.1 172.2h19.6" fill="none" stroke="#000" stroke-width=".42"/>
<path d="M0 .1h279.3v180.8h-279.3z" fill="none" stroke="#000" stroke-width=".25"/>
<g font-size="1.5">
<text x="153.3" y="45.6">GSM900 RX</text>
<text x="153.5" y="67.4">PCS RX</text>
<text x="153.5" y="79.3">DCS RX</text>
<text x="200.2" y="94.7">U102</text>
<text x="196.7" y="96.5">UAA3587EHN/C2</text>
<text x="256.5" y="175.1">RF Schematic</text>
</g>
<g font-size="1">
<text x="254.7" y="65.6" transform="rotate(-90 254.7 65.6)">3</text>
<text x="260.5" y="65.7" transform="rotate(-90 260.5 65.7)">2</text>
<text x="254.7" y="68.7" transform="rotate(-90 254.7 68.7)">4</text>
<text x="256.3" y="70.1" transform="rotate(-90 256.3 70.1)">VCC</text>
<text x="256.3" y="66.9" transform="rotate(-90 256.3 66.9)">OUT</text>
<text x="259" y="70.5" transform="rotate(-90 259 70.5)">VCON GND</text>
<text x="260.3" y="68.8" transform="rotate(-90 260.3 68.8)">1</text>
<text x="27.1" y="74.9">2</text>
<text x="67.7" y="80.6">TQM7M5004</text>
<text x="68.2" y="79.5">PAM100</text>
<text x="26.3" y="155.7">FESW1</text>
<text x="32.4" y="155.7">FESW2</text>
<text x="38.7" y="155.7">FESW3</text>
<text x="15.4" y="161.8">Tx(DCS1800/1900)</text>
<text x="16.9" y="158.8">Tx(GSM900)</text>
<text x="27.8" y="158.7">H</text>
<text x="27.9" y="161.7">L</text>
<text x="34" y="161.7">H</text>
<text x="34.1" y="158.8">L</text>
<text x="39.6" y="161.8">L(H)</text>
<text x="40.4" y="158.8">L</text>
<text x="16.8" y="164.8">RX(GSM900)</text>
<text x="28" y="164.8">L</text>
<text x="34.2" y="168">L</text>
<text x="34.2" y="164.8">L</text>
<text x="40.4" y="164.8">L</text>
<text x="16.8" y="168.1">Rx(DCS1800)</text>
<text x="16.8" y="171">Rx(PCS1900)</text>
<text x="27.9" y="171">L</text>
<text x="27.9" y="168.1">L</text>
<text x="34.2" y="171">L</text>
<text x="40.4" y="170.9">H</text>
<text x="40.4" y="168.1">L</text>
<text x="252.6" y="178.2">SAMSUNG/SGH-E380/RF</text>
<text x="274.5" y="178.2">Rev 0.7A</text>
<text x=".4" y="180.3">G</text>
<text x="244.7" y="180.3">Date:</text>
<text x="268.3" y="180.3">Sheet</text>
<text x="273" y="180.3">1 of 8</text>
</g>
<g font-size=".8">
<text x="52.3" y="16.1">ANT_GND</text>
<text x="54.8" y="17.5">1</text>
<text x="55.6" y="17.1">1</text>
<text x="66.9" y="16.1">ANT101</text>
<text x="67.1" y="17.1">1</text>
<text x="68" y="17.5">1</text>
<text x="54.6" y="19.6">3</text>
<text x="54.8" y="18.6">2</text>
<text x="54.8" y="20.8">4</text>
<text x="54.8" y="21.9">5</text>
<text x="54.8" y="22.9">6</text>
<text x="55.6" y="18.1">2</text>
<text x="55.6" y="19.2">3</text>
<text x="55.6" y="20.2">4</text>
<text x="55.6" y="21.2">5</text>
<text x="55.6" y="22.2">6</text>
<text x="67.1" y="19.2">3</text>
<text x="67.1" y="20.2">4</text>
<text x="67.1" y="21.2">5</text>
<text x="67.1" y="22.2">6</text>
<text x="67.1" y="18.1">2</text>
<text x="68" y="18.6">2</text>
<text x="68" y="20.8">4</text>
<text x="68" y="21.9">5</text>
<text x="68" y="22.9">6</text>
<text x="68.2" y="19.6">3</text>
<text x="88.8" y="18.1">RFS100</text>
<text x="88.8" y="19.1">KMS-515</text>
<text x="90.2" y="23.3" transform="rotate(-90 90.2 23.3)">1</text>
<text x="90.6" y="22.2" transform="rotate(-90 90.6 22.2)">G</text>
<text x="92.2" y="23.3" transform="rotate(-90 92.2 23.3)">2</text>
<text x="92.6" y="22.2" transform="rotate(-90 92.6 22.2)">A</text>
<text x="94.2" y="23.3" transform="rotate(-90 94.2 23.3)">3</text>
<text x="94.7" y="22.2" transform="rotate(-90 94.7 22.2)">C</text>
<text x="96.4" y="23.3" transform="rotate(-90 96.4 23.3)">4</text>
<text x="97" y="22.2" transform="rotate(-90 97 22.2)">G</text>
<text x="160.4" y="19.3">+VCC_SYN_2V8</text>
<text x="50.3" y="24.8">ANTCON-X660</text>
<text x="66.2" y="24.8">ANTCON-X660</text>
<text x="72.3" y="26.3">C142</text>
<text x="77.8" y="26.3">8PF</text>
<text x="166.4" y="28.1">1.0NH</text>
<text x="166.4" y="27">L100</text>
<text x="63.7" y="34.8">J_ANT</text>
<text x="72.6" y="32">22nH</text>
<text x="72.6" y="31">L102</text>
<text x="82.1" y="31.5">NC</text>
<text x="82.1" y="30.4">L142</text>
<text x="99.6" y="32">33nH</text>
<text x="99.6" y="31">L141</text>
<text x="103.8" y="30.7">C101</text>
<text x="103.8" y="31.5">33PF</text>
<text x="104" y="32.7">50V</text>
<text x="172.8" y="31.7">C102</text>
<text x="172.8" y="32.7">NC</text>
<text x="179.9" y="30.6">+VCC_SYN_2V8</text>
<text x="185.6" y="32.7">R111</text>
<text x="190.5" y="32.7">0</text>
<text x="193.6" y="35.6">C103</text>
<text x="64.9" y="41.4">FESW1</text>
<text x="83.4" y="40.9">R137</text>
<text x="83.4" y="42">R136</text>
<text x="88.8" y="40.9">0</text>
<text x="88.8" y="42">0</text>
<text x="96.9" y="41.2">10</text>
<text x="98.1" y="41.2">VC1</text>
<text x="101.7" y="39.9">ANT</text>
<text x="101.7" y="38.2">8</text>
<text x="103.5" y="40.2">GSM1900_RX1</text>
<text x="103.5" y="41.2">GSM1900_RX2</text>
<text x="103.7" y="36.3">F101</text>
<text x="103.7" y="37.3">ESHS-M090SC</text>
<text x="109.9" y="40.2">3</text>
<text x="109.9" y="41.2">4</text>
<text x="166.5" y="41.2">33PF</text>
<text x="166.5" y="40.4">C104</text>
<text x="193.4" y="36.6">100PF</text>
<text x="20.5" y="47.6">L101</text>
<text x="26.7" y="47.6">L104</text>
<text x="64.9" y="42.4">FESW2</text>
<text x="73.9" y="47">C139</text>
<text x="73.9" y="48">33PF</text>
<text x="80.1" y="47">C106</text>
<text x="80.1" y="48">NC</text>
<text x="96.9" y="44.2">11</text>
<text x="96.9" y="42.2">12</text>
<text x="96.9" y="45.3">13</text>
<text x="98.2" y="42.5">VC2</text>
<text x="98.4" y="44.5">GSM900_TX</text>
<text x="98.9" y="45.7">GSM1800/1900_TX</text>
<text x="102.1" y="46.7">G G G G G</text>
<text x="103.5" y="42.2">GSM1800_RX1</text>
<text x="103.5" y="43.2">GSM1800_RX2</text>
<text x="103.9" y="44.2">GSM900_RX1</text>
<text x="103.9" y="45.3">GSM900_RX2</text>
<text x="109.6" y="42.2">1</text>
<text x="109.6" y="43.2">2</text>
<text x="109.6" y="44.2">5</text>
<text x="109.6" y="45.3">6</text>
<text x="166.5" y="46.4">C105</text>
<text x="166.5" y="47.3">33PF</text>
<text x="172.3" y="46.4">18nH</text>
<text x="172.5" y="45.2">L103</text>
<text x="11" y="49.7">DCS_TX</text>
<text x="19.1" y="52.3">2.7PF</text>
<text x="19.2" y="51.5">C107</text>
<text x="20.5" y="48.4">2.2nH</text>
<text x="25.9" y="52.7">1.8PF</text>
<text x="25.9" y="51.7">C108</text>
<text x="26.7" y="48.6">1.5nH</text>
<text x="33.1" y="52.7">NC</text>
<text x="33.1" y="51.7">C109</text>
<text x="101.9" y="48.1">7</text>
<text x="102.7" y="48.1">9</text>
<text x="103.7" y="48.1">14</text>
<text x="104.7" y="48.1">15</text>
<text x="105.7" y="48.1">16</text>
<text x="154" y="52.7">+VCC_SYN_2V8</text>
<text x="165.1" y="51.7">33nH</text>
<text x="165.4" y="50.9">L106</text>
<text x="261.2" y="52.7">PON_3587_SYNTH</text>
<text x="11.4" y="57.8">FESW2</text>
<text x="167" y="56.4">100NF</text>
<text x="167.5" y="55.6">C112</text>
<text x="225.1" y="55.3">+VCC_SYN_2V8</text>
<text x="234.4" y="54.6">C111</text>
<text x="234.4" y="55.6">5.6pF</text>
<text x="166.5" y="61.9">C113</text>
<text x="166.5" y="62.8">33PF</text>
<text x="222.8" y="64.2">NC</text>
<text x="222.8" y="63.2">L107</text>
<text x="234.2" y="64.2">R138</text>
<text x="234.2" y="65.2">1K</text>
<text x="239.9" y="64.8">100PF</text>
<text x="239.9" y="63.8">C114</text>
<text x="253.2" y="63.6">VC-TCXO-214C6-26.0C</text>
<text x="255.7" y="62.6">OSC100</text>
<text x="10.9" y="66">PON_PA</text>
<text x="23.7" y="71.6">NFM18PC104R1C3D</text>
<text x="24.7" y="70.5">F102</text>
<text x="44.6" y="68.7">220PF</text>
<text x="44.6" y="67.6">C117</text>
<text x="166.5" y="68.8">33PF</text>
<text x="166.5" y="68">C119</text>
<text x="172.5" y="66.7">L108</text>
<text x="172.7" y="67.6">5.6nH</text>
<text x="211.8" y="67.8">C118</text>
<text x="211.8" y="68.5">1NF</text>
<text x="269.7" y="67.9">100PF</text>
<text x="269.7" y="66.9">C115</text>
<text x="12" y="73.3">VBAT</text>
<text x="23.8" y="72.8">3</text>
<text x="28.7" y="76.2">TA123</text>
<text x="29.1" y="77.2">47UF</text>
<text x="29.1" y="72.8">1</text>
<text x="36.1" y="76.8">33PF</text>
<text x="36.1" y="75.7">C122</text>
<text x="36.3" y="77.9">50V</text>
<text x="44.4" y="76.4">10NF</text>
<text x="44.4" y="77.2">16V</text>
<text x="44.5" y="75.3">C121</text>
<text x="166.5" y="75.1">1.2NH</text>
<text x="166.5" y="74.3">L109</text>
<text x="206.4" y="76.2">C124</text>
<text x="206.7" y="77.2">NC</text>
<text x="240.3" y="74.4">R105</text>
<text x="240.9" y="75.3">10</text>
<text x="251.6" y="75.3">220K</text>
<text x="251.6" y="74.4">R106</text>
<text x="264.6" y="72.9">R103</text>
<text x="264.8" y="73.6">10K</text>
<text x="269.1" y="75">220K</text>
<text x="269.1" y="74.2">R104</text>
<text x="8.3" y="81.4">MODE_SELECT</text>
<text x="11.8" y="83.5">RAMP</text>
<text x="20.2" y="82.8">R107</text>
<text x="25.4" y="82.8">10K</text>
<text x="29.6" y="78.2">10V</text>
<text x="64" y="82.3">1</text>
<text x="65.2" y="82.6">DCS/PCSIN</text>
<text x="71.6" y="82.8">DCS/PCSOUT</text>
<text x="76.8" y="82.3">14</text>
<text x="82.1" y="84">L110</text>
<text x="83.4" y="79.7">C125</text>
<text x="83.4" y="80.7">5.6pF</text>
<text x="166.5" y="80.3">L115</text>
<text x="166.5" y="81.2">1.2NH</text>
<text x="172.6" y="79">C120</text>
<text x="172.7" y="79.9">0.5PF</text>
<text x="188.6" y="83.6">VCCRF</text>
<text x="193.9" y="82.5" transform="rotate(-90 193.9 82.5)">30</text>
<text x="195.9" y="82.5" transform="rotate(-90 195.9 82.5)">29</text>
<text x="198" y="82.5" transform="rotate(-90 198 82.5)">28</text>
<text x="200.1" y="82.5" transform="rotate(-90 200.1 82.5)">27</text>
<text x="202.1" y="82.5" transform="rotate(-90 202.1 82.5)">26</text>
<text x="204.1" y="82.5" transform="rotate(-90 204.1 82.5)">25</text>
<text x="206.2" y="82.5" transform="rotate(-90 206.2 82.5)">24</text>
<text x="208.3" y="82.5" transform="rotate(-90 208.3 82.5)">23</text>
<text x="210.3" y="82.5" transform="rotate(-90 210.3 82.5)">22</text>
<text x="212.3" y="82.5" transform="rotate(-90 212.3 82.5)">21</text>
<text x="274.5" y="81.6">AFC</text>
<text x="30" y="86.9">0.33NF</text>
<text x="30" y="86.1">C128</text>
<text x="57.2" y="89.2">R109</text>
<text x="60.8" y="89.2">100K</text>
<text x="64" y="88.4">7</text>
<text x="64" y="89.5">8</text>
<text x="64" y="87.4">6</text>
<text x="64" y="85.4">4</text>
<text x="64" y="86.4">5</text>
<text x="64" y="84.4">3</text>
<text x="65.2" y="88.8">VRAMP</text>
<text x="65.2" y="89.8">VBIAS</text>
<text x="65.2" y="87.8">MODE</text>
<text x="65.2" y="85.6">TX_EN</text>
<text x="65.2" y="86.8">VBATT</text>
<text x="65.2" y="84.5">BAND</text>
<text x="74.9" y="86.6">VCC 12</text>
<text x="81.7" y="85.2">3.9nH</text>
<text x="83.4" y="90">6.8PF</text>
<text x="83.4" y="89">C131</text>
<text x="88.6" y="85.4">NC</text>
<text x="88.6" y="84.4">L140</text>
<text x="121.2" y="89.9">6.8nH</text>
<text x="121.2" y="88.9">L114</text>
<text x="157.9" y="89.5">10PF</text>
<text x="157.9" y="88.4">C130</text>
<text x="187.7" y="88.5" transform="rotate(-90 187.7 88.5)">33</text>
<text x="187.7" y="86.4" transform="rotate(-90 187.7 86.4)">32</text>
<text x="187.7" y="84.6" transform="rotate(-90 187.7 84.6)">31</text>
<text x="188.6" y="85.7">SWBIA</text>
<text x="188.6" y="87.7">SWBIB</text>
<text x="188.6" y="89.7">GNDRF1</text>
<text x="194.4" y="84.8" transform="rotate(-90 194.4 84.8)">LBIB</text>
<text x="196.5" y="84.8" transform="rotate(-90 196.5 84.8)">LBIA</text>
<text x="198.5" y="86.8" transform="rotate(-90 198.5 86.8)">VCCRFLO</text>
<text x="200.5" y="86.2" transform="rotate(-90 200.5 86.2)">EXTRES</text>
<text x="202.6" y="85.8" transform="rotate(-90 202.6 85.8)">VCCCP</text>
<text x="204.7" y="86.2" transform="rotate(-90 204.7 86.2)">RFTUNE</text>
<text x="206.7" y="85.1" transform="rotate(-90 206.7 85.1)">CTRL</text>
<text x="208.7" y="86.3" transform="rotate(-90 208.7 86.3)">VCCSYN</text>
<text x="210.8" y="86.4" transform="rotate(-90 210.8 86.4)">GNDREF</text>
<text x="212.5" y="86.9">CLKFDBX</text>
<text x="212.9" y="85.4" transform="rotate(-90 212.9 85.4)">REFIN</text>
<text x="212.9" y="89">REFVCC</text>
<text x="217.1" y="89.9" transform="rotate(-90 217.1 89.9)">19</text>
<text x="217.1" y="87.7" transform="rotate(-90 217.1 87.7)">20</text>
<text x="237.4" y="85.1">220NF</text>
<text x="237.6" y="84.2">C127</text>
<text x="249.2" y="89.5">100PF</text>
<text x="249.2" y="88.4">C129</text>
<text x="265.3" y="86.6">26M_CLK</text>
<text x="43.5" y="94.5">4.7PF</text>
<text x="43.5" y="93.4">C132</text>
<text x="47.8" y="91.2">L112</text>
<text x="51.9" y="91.2">12nH</text>
<text x="64" y="91.6">9</text>
<text x="65" y="91.4">GSM850/900IN</text>
<text x="67.1" y="95.3">2</text>
<text x="67.7" y="94.3" transform="rotate(-90 67.7 94.3)">GND</text>
<text x="67.9" y="95.3">1113</text>
<text x="68.7" y="94.1" transform="rotate(-90 68.7 94.1)">GND</text>
<text x="69.8" y="94.1" transform="rotate(-90 69.8 94.1)">GND</text>
<text x="69.8" y="95.3">15</text>
<text x="70.6" y="92.1">GSM850/900OUT</text>
<text x="70.9" y="94.1" transform="rotate(-90 70.9 94.1)">GND</text>
<text x="70.9" y="95.3">16</text>
<text x="71.9" y="94.1" transform="rotate(-90 71.9 94.1)">GND</text>
<text x="72.1" y="95.3">17</text>
<text x="72.9" y="94.1" transform="rotate(-90 72.9 94.1)">GND</text>
<text x="77.1" y="91.6">10</text>
<text x="82.2" y="93.4">L111</text>
<text x="82.8" y="94.4">NC</text>
<text x="88.6" y="94.6">NC</text>
<text x="88.6" y="93.6">C141</text>
<text x="118.6" y="94.4">4.7nH</text>
<text x="118.6" y="93.4">L116</text>
<text x="128.9" y="93.4">C134</text>
<text x="128.9" y="94.4">NC</text>
<text x="187.7" y="94.6" transform="rotate(-90 187.7 94.6)">36</text>
<text x="187.7" y="90.7" transform="rotate(-90 187.7 90.7)">34</text>
<text x="187.8" y="92.6" transform="rotate(-90 187.8 92.6)">35</text>
<text x="188.6" y="95.9">GNFRF2</text>
<text x="188.6" y="91.9">HBIA</text>
<text x="188.6" y="93.9">HBIB</text>
<text x="212.9" y="91">CLKOUT</text>
<text x="213" y="93">PGMDIV</text>
<text x="214" y="95.1">VDDL</text>
<text x="217.1" y="94" transform="rotate(-90 217.1 94)">17</text>
<text x="217.1" y="91.9" transform="rotate(-90 217.1 91.9)">18</text>
<text x="265.3" y="94.8">+VDD_IO_LOW_1V8</text>
<text x="265.3" y="90.9">D_REF_CLK</text>
<text x="187.7" y="96.8" transform="rotate(-90 187.7 96.8)">37</text>
<text x="187.8" y="100.8" transform="rotate(-90 187.8 100.8)">39</text>
<text x="187.8" y="98.8" transform="rotate(-90 187.8 98.8)">38</text>
<text x="188.6" y="100.1">TXVCC</text>
<text x="188.6" y="98">LBO</text>
<text x="213.9" y="97.2">GNDL</text>
<text x="214.6" y="101.3">CLK</text>
<text x="215" y="99.2">EN</text>
<text x="217.1" y="100.6" transform="rotate(-90 217.1 100.6)">14</text>
<text x="217.1" y="98.1" transform="rotate(-90 217.1 98.1)">15</text>
<text x="217.2" y="96.1" transform="rotate(-90 217.2 96.1)">16</text>
<text x="265.3" y="101">RF_CLK</text>
<text x="265.3" y="98.9">RF_EN</text>
<text x="137.7" y="105.1">+VDD_RX_TX_2V8</text>
<text x="141.2" y="102">PON_SW</text>
<text x="187.8" y="107" transform="rotate(-90 187.8 107)">44</text>
<text x="187.8" y="105.7" transform="rotate(-90 187.8 105.7)">43</text>
<text x="187.8" y="102.8" transform="rotate(-90 187.8 102.8)">40</text>
<text x="187.8" y="104.7" transform="rotate(-90 187.8 104.7)">42</text>
<text x="188.6" y="102.1">SWON</text>
<text x="188.6" y="107.3">NC1</text>
<text x="188.6" y="104.1">GND2</text>
<text x="188.6" y="105.2">GND3</text>
<text x="188.6" y="106.3">GND4</text>
<text x="213.8" y="105.2">VCCIF</text>
<text x="214" y="103.4">DATA</text>
<text x="217.1" y="106.3" transform="rotate(-90 217.1 106.3)">11</text>
<text x="217.1" y="104.3" transform="rotate(-90 217.1 104.3)">12</text>
<text x="217.1" y="102.2" transform="rotate(-90 217.1 102.2)">13</text>
<text x="245.2" y="107.2">C135</text>
<text x="254.3" y="104.7">L113</text>
<text x="259.4" y="104.5">100nH</text>
<text x="265.3" y="105.1">+VDD_RX_TX_2V8</text>
<text x="265.3" y="103">RF_DATA</text>
<text x="154.4" y="109.8">100PF</text>
<text x="154.8" y="108.7">C136</text>
<text x="187.8" y="109" transform="rotate(-90 187.8 109)">46</text>
<text x="187.8" y="108" transform="rotate(-90 187.8 108)">45</text>
<text x="188.6" y="108.3">NC2</text>
<text x="191.9" y="109.3" transform="rotate(-90 191.9 109.3)">1</text>
<text x="192.3" y="108.4" transform="rotate(-90 192.3 108.4)">GNDRF3</text>
<text x="193.9" y="109.3" transform="rotate(-90 193.9 109.3)">2</text>
<text x="194.4" y="108.4" transform="rotate(-90 194.4 108.4)">HBO</text>
<text x="195.9" y="109.3" transform="rotate(-90 195.9 109.3)">3</text>
<text x="196.5" y="108.4" transform="rotate(-90 196.5 108.4)">GNDRF4</text>
<text x="198" y="109.3" transform="rotate(-90 198 109.3)">4</text>
<text x="198.5" y="108.4" transform="rotate(-90 198.5 108.4)">FESW1</text>
<text x="200.1" y="109.3" transform="rotate(-90 200.1 109.3)">5</text>
<text x="200.5" y="108.4" transform="rotate(-90 200.5 108.4)">FESW2</text>
<text x="202.1" y="109.3" transform="rotate(-90 202.1 109.3)">6</text>
<text x="202.6" y="108.4" transform="rotate(-90 202.6 108.4)">FESW3</text>
<text x="204.1" y="109.3" transform="rotate(-90 204.1 109.3)">7</text>
<text x="204.7" y="108.4" transform="rotate(-90 204.7 108.4)">IB</text>
<text x="206.2" y="109.3" transform="rotate(-90 206.2 109.3)">8</text>
<text x="206.7" y="108.4" transform="rotate(-90 206.7 108.4)">IA</text>
<text x="208.3" y="109.3" transform="rotate(-90 208.3 109.3)">9</text>
<text x="208.7" y="108.4" transform="rotate(-90 208.7 108.4)">QB</text>
<text x="210.3" y="109.7" transform="rotate(-90 210.3 109.7)">10</text>
<text x="210.8" y="108.4" transform="rotate(-90 210.8 108.4)">QA</text>
<text x="213.4" y="109.9" transform="rotate(-90 213.4 109.9)">41</text>
<text x="213.9" y="108.4" transform="rotate(-90 213.9 108.4)">GND1</text>
<text x="233.4" y="110.8">C137</text>
<text x="233.5" y="111.6">10nF</text>
<text x="245.2" y="108">1NF</text>
<text x="141.5" y="120.5">DCS_TX</text>
<text x="268.8" y="140.1">RX_TX_QP</text>
<text x="190.1" y="148.4">FESW1</text>
<text x="268.8" y="148.3">RX_TX_IP</text>
<text x="268.8" y="144.3">RX_TX_QN</text>
<text x="190.1" y="150.5">FESW2</text>
<text x="268.8" y="152.5">RX_TX_IN</text>
</g>
<g font-size=".6">
<text x="244.7" y="173.2">Title</text>
<text x="248.8" y="177.1">Document Number</text>
<text x="274.5" y="177.1">Rev</text>
</g>
</svg>
